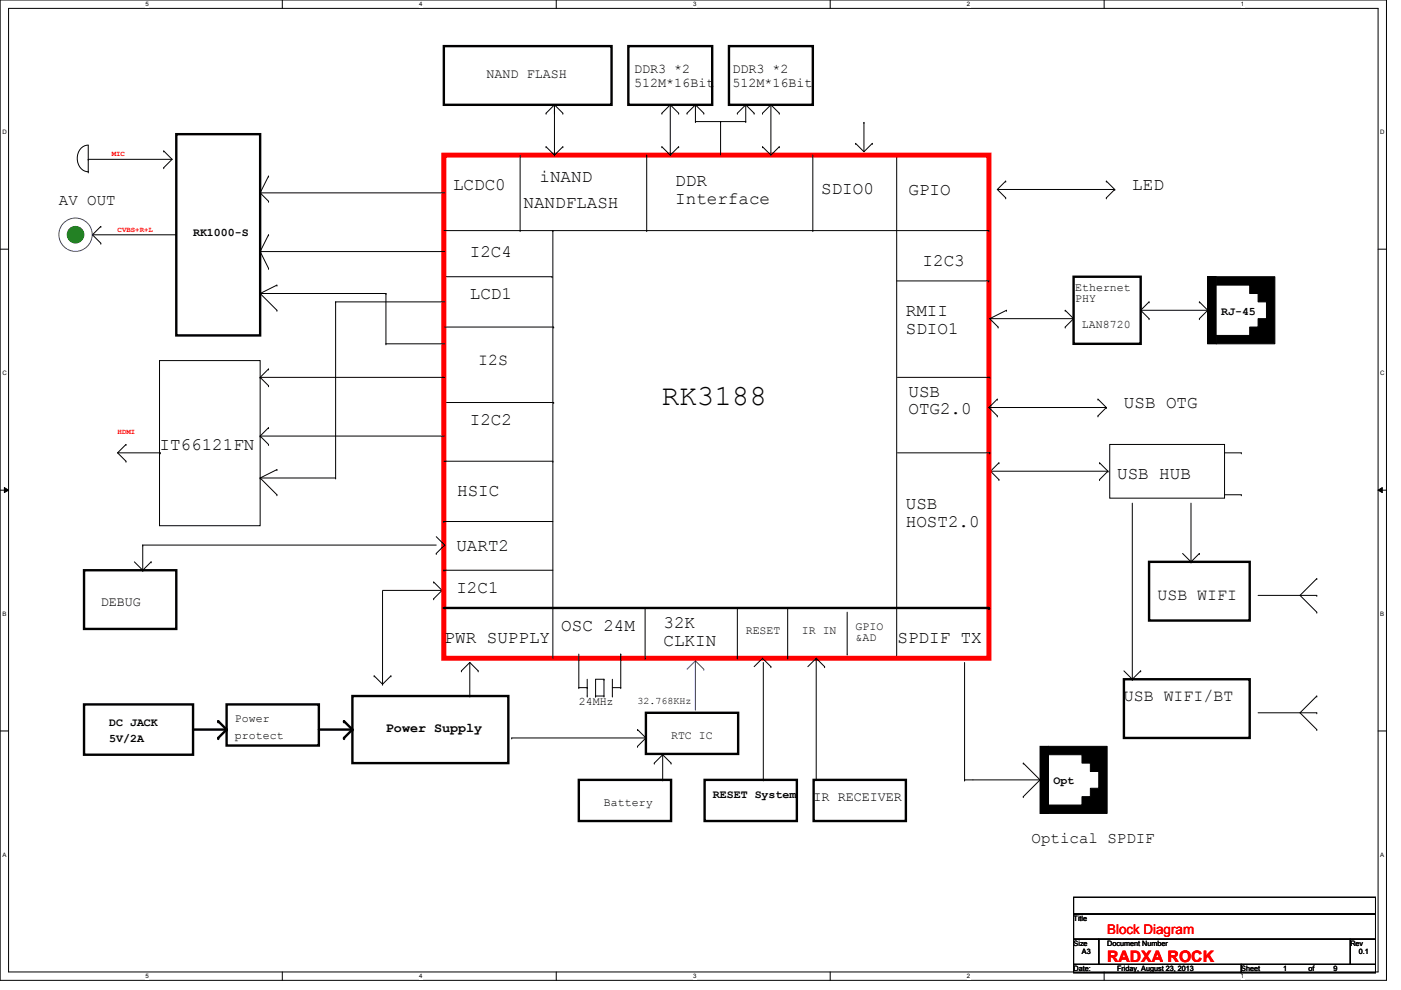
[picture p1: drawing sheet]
<svg xmlns="http://www.w3.org/2000/svg" width="297mm" height="210mm" viewBox="0 0 297 210" stroke-linecap="round" stroke-linejoin="round" font-family="sans-serif">
<path d="M0 0h294v207.9h-294zM1.8 1.8h290.4v204.3h-290.4z" fill="none" stroke="#000" stroke-width=".21"/>
<g fill="#fff">
<path d="M30.8 .2h.7v1.4h-.7z"/>
<path d="M30.8 206.2h.7v1.4h-.7z"/>
</g>
<path d="M59.9 0v1.8M59.9 206.1v1.8" fill="none" stroke="#000" stroke-width=".21"/>
<g fill="#fff">
<path d="M88.9 .2h.6v1.4h-.6z"/>
<path d="M88.9 206.2h.6v1.4h-.6z"/>
</g>
<path d="M117.9 0v1.8M117.9 206.1v1.8" fill="none" stroke="#000" stroke-width=".21"/>
<g fill="#fff">
<path d="M146.9 .2h.7v1.4h-.7z"/>
<path d="M146.9 206.2h.7v1.4h-.7z"/>
</g>
<path d="M176 0v1.8M176 206.1v1.8" fill="none" stroke="#000" stroke-width=".21"/>
<g fill="#fff">
<path d="M205 .2h.7v1.4h-.7z"/>
<path d="M205 206.2h.7v1.4h-.7z"/>
</g>
<path d="M234.1 0v1.8M234.1 206.1v1.8" fill="none" stroke="#000" stroke-width=".21"/>
<g fill="#fff">
<path d="M263.1 .2h.7v1.4h-.7z"/>
<path d="M263.1 206.2h.7v1.4h-.7z"/>
<path d="M.5 27.3h.9v1.4h-.9z"/>
<path d="M292.6 27.3h.9v1.4h-.9z"/>
<path d="M.5 78.4h.9v1.4h-.9z"/>
<path d="M292.6 78.4h.9v1.4h-.9z"/>
</g>
<path d="M0 52.8h1.8M292.2 52.8h1.8" fill="none" stroke="#000" stroke-width=".21"/>
<g fill="#fff">
<path d="M.5 129.5h.8v1.4h-.8z"/>
<path d="M292.6 129.5h.9v1.4h-.9z"/>
</g>
<path d="M0 103.9h1.8M.9 103.4l.9 .5-.9 .5zM292.2 103.9l.9-.5v1zM292.2 103.9h1.8" fill="none" stroke="#000" stroke-width=".21"/>
<path d="M.9 103.4l.9 .5-.9 .5zM292.2 103.9l.9-.5v1z" fill="#000"/>
<g fill="#fff">
<path d="M.5 180.5h.8v1.4h-.8z"/>
<path d="M292.6 180.5h.9v1.4h-.9z"/>
</g>
<g fill="none" stroke="#000" stroke-width=".21">
<path d="M18.7 33.8h.1M18.7 36.4h.1M18.7 36.4a2.91 2.91 0 0 1-2.4-2.6 2.91 2.91 0 0 1 1.8-3h.6v5.6M18.7 33.8h17.8M34.7 35.6h.1M34.7 32h.1M34.7 32l1.8 1.8M36.5 33.8l-1.8 1.8M181.4 30.4h.1M181.4 30.4l1.8 1.8M183.2 26h.1M183.2 26v6.2"/>
<path d="M185 30.4h.1M185 30.4l-1.8 1.8M19.6 49.8l1.8 1.8M19.6 49.8h17.8M21.4 51.6h.1M21.4 48h.1M21.4 48l-1.8 1.8M37.4 49.8h.1M94.3 58.7h22.7M117 58.7h.1M94.3 85.3h23.1M117.4 85.3h.1"/>
<path d="M210 99.9h24.9M210 99.9l1.8 1.8M211.8 98.1h.1M211.8 98.1l-1.8 1.8M233.1 98.1h.1M233.1 98.1l1.8 1.8M234.9 99.9h.1M234.9 99.9l-1.8 1.8M211.8 101.7h.1M233.1 101.7h.1M250.7 117.3l1.8 1.8M252.5 119.1h.1"/>
<path d="M252.5 106.7v12.4M254.3 117.3h.1M254.3 117.3l-1.8 1.8M0 155h1.8M292.2 155h1.8"/>
</g>
<path d="M37.4 28.4h17.8v42.7h-17.8z" fill="none" stroke="#000" stroke-width=".51"/>
<circle cx="16" cy="49.8" r="3.5" fill="none" stroke="#00f" stroke-width=".21"/>
<circle cx="16" cy="49.8" r="1.76" fill="#008000"/>
<circle cx="16" cy="49.8" r="1.76" fill="none" stroke="#008000" stroke-width=".21"/>
<g fill="none" stroke="#000" stroke-width=".21">
<path d="M56.9 37.3h.1M56.9 37.3l-1.7 3.6M110.3 32.9v16M115.8 24h.1M115.8 31.1h.1M115.8 31.1l1.8 1.8M117.6 24h.1M117.6 32.9h.1M117.6 22.2l1.7 1.8M117.6 22.2v10.7M117.6 22.2l-1.8 1.8M119.3 24h.1"/>
<path d="M119.3 31.1h.1M119.3 31.1l-1.7 1.8M137.1 32.9v16M140.3 24h.1M140.3 31.1h.1M140.3 31.1l1.8 1.8M142.1 22.2h.1M142.1 22.2l1.8 1.8M142.1 22.2l-1.8 1.8M142.1 22.2v10.7M143.9 24h.1M143.9 31.1h.1"/>
<path d="M143.9 31.1l-1.8 1.8M145.7 24h.1M147.4 22.2h.1M147.4 25.8h.1M147.4 22.2v3.6M147.4 25.8h10.7M147.4 22.2l1.8 1.8M147.4 22.2l-1.7 1.8M149.2 24h.1M152.8 25.8h.1M152.8 25.8v7.1M156.3 24h.1"/>
<path d="M158.1 22.2h.1M158.1 25.8h.1M158.1 22.2v3.6M158.1 22.2l1.8 1.8M158.1 22.2l-1.8 1.8M159.9 24h.1M161.7 24h.1M161.7 31.1h.1M161.7 31.1l1.7 1.8M163.4 22.2h.1M163.4 22.2l-1.7 1.8M163.4 22.2l1.8 1.8"/>
<path d="M163.4 22.2v10.7M165.2 31.1h.1M165.2 24h.1M165.2 31.1l-1.8 1.8M172.3 32.9v16M190.1 32.9v106.7M213.2 38.4h.1M213.2 38.4l-1.7 1.8M234.6 38.4h.1M234.6 38.4l1.7 1.8M55.2 40.9h.1M55.2 53.3h.1"/>
<path d="M55.2 40.9h39.1M55.2 53.3l1.7 3.6M55.2 53.3h39.1M55.2 40.9l1.7 1.8M56.9 56.9h.1M56.9 49.8h.1M56.9 42.7h.1M56.9 49.8l-1.7 3.5M94.1 48.9h115.6M110.3 48.9h.1M117.2 48.9h.1M117.2 48.9v90.7"/>
<path d="M137.1 48.9h.1M172.3 48.9h.1M190.1 59.6h19.6M209.7 48.9h.1M209.7 59.6h.1M211.5 40.2h24.8M211.5 40.2l1.7 1.8M213.2 42h.1M234.6 42h.1M236.3 40.2h.1M236.3 40.2l-1.7 1.8M256.1 58.7h1.7v14.2h-1.7z"/>
<path d="M257.8 58.7h12.5v14.2h-12.5v-1.8h7.2v-1.8h1.7v-1.7h1.8v-3.6h-1.8v-1.8h-1.7v-1.7h-7.2zM33.8 76.5h21.4v35h-21.4zM55.2 62.2h.1M55.2 62.2l3.5 3.6M55.2 62.2h26.6M56.9 78.2h.1M56.9 78.2l-1.7 1.8M58.7 65.8h.1M58.7 60.5h.1M58.7 60.5l-3.5 1.7M71.2 64h.1M71.2 64h23.1"/>
<path d="M71.2 64v37.3M81.8 72.9h.1M81.8 62.2h.1M81.8 72.9h12.5M81.8 62.2v10.7M94.3 69.3h23.1M117.4 69.3h.1M209.8 67.6h17.8M209.8 67.6l1.8 1.7M211.6 69.3h.1M213.4 65.8h.1M213.4 65.8l-3.6 1.8"/>
<path d="M225.8 69.3h.1M225.8 65.8h.1M225.8 65.8l1.8 1.8M227.6 67.6h.1M227.6 67.6l-1.8 1.7M241.8 65.8l1.8 1.8M241.8 65.8h14.3M243.6 64h.1M243.6 67.6h.1M243.6 64l-1.8 1.8M254.3 67.6h.1M254.3 64h.1"/>
<path d="M254.3 64l1.8 1.8M256.1 65.8h.1M256.1 65.8l-1.8 1.8M24.9 96h9.1M24.9 96l1.8 1.8M26.7 97.8h.1M26.7 94.2h.1M26.7 94.2l-1.8 1.8M34 96h.1M55.2 80h.1M55.2 92.5h.1M55.2 80h39.1"/>
<path d="M55.2 80l1.7 1.8M55.2 92.5l1.7 1.7M55.2 92.5h39.1M56.9 81.8h.1M56.9 94.2h.1M56.9 90.7h.1M56.9 90.7l-1.7 1.8M58.7 99.6h.1M58.7 99.6l-3.5 1.7M94.1 97.8h23.1M117.2 97.8h.1M190.3 96h19.5"/>
<path d="M190.3 80h19.5M209.7 86.4h24.9M209.7 86.4l1.8 1.8M209.8 96h.1M209.8 80h.1M211.5 88.2h.1M211.5 84.6h.1M211.5 84.6l-1.8 1.8M232.8 88.2h.1M232.8 84.6h.1M232.8 84.6l1.8 1.8M234.6 86.4h.1"/>
<path d="M234.6 86.4l-1.8 1.8M235.3 94.2h24.3v11.4h-24.3zM259.6 96h3.6M263.2 96h.1M28.5 119.1l1.8 1.8M30.3 115.6h.1M30.3 115.6h62.2M30.3 115.6v5.3M32 119.1h.1M32 119.1l-1.7 1.8M55.2 101.3h.1M55.2 101.3l3.5 3.6"/>
<path d="M55.2 101.3h16M58.7 104.9h.1M71.2 101.3h.1M92.5 117.3h.1M92.5 113.8l1.8 1.8M94.1 110.6h.1M94.1 110.6h23.1M94.3 115.6h.1M94.3 115.6l-1.8 1.7M240.1 106.7v37.3M259.6 104.9h3.6M263.2 104.9h.1"/>
<path d="M30.3 120.9h.1M81.1 125.2h12.6M81.1 125.3v19.8M91.9 127h.1M91.9 123.4h.1M91.9 123.4l1.8 1.8M93.7 125.2h.1M93.7 125.2l-1.8 1.8M94.1 120.9h.1M94.1 120.9h23.1M122.7 138.7v7.1M131.6 138.7h.1"/>
<path d="M131.6 138.7v7.1M136.8 139.6h.1M136.8 128.9v10.7M156.3 139.6h.1M156.3 128.9v10.7M161.7 139.6h.1M161.7 139.6l1.7 1.8M161.7 139.6l-1.8 1.8M167 139.6h.1M167 128.9v10.7M173.1 139.6h.1M173.1 139.6l-1.8 1.8"/>
<path d="M173.1 139.6v25.6M173.1 139.6l1.7 1.8M179.6 138.7h.1M179.6 129.8v8.9M190.1 139.6h.1M266.7 126.2h12.5M279.2 126.2h.1M279.2 129.8h.1M279.2 122.7h.1M279.2 122.7l-3.6 3.5 3.6 3.6M79.3 143.3h.1M79.3 143.3l1.8 1.8"/>
<path d="M81.1 145.1h.1M82.9 143.3h.1M82.9 143.3l-1.8 1.8M97.8 142.2h.1M99.6 147.6h.1M99.6 140.5l-1.8 1.7M99.6 140.5l1.8 1.7M99.6 140.5v7.1M101.4 142.2h.1M108.5 156.5h.1M108.5 156.5h28.4M122.7 145.8h.1"/>
<path d="M122.7 145.8h1.8M124.5 147.6h.1M124.5 145.8h.1M124.5 144v3.6M126.3 147.6h.1M126.3 147.6h1.8M128.1 147.6h.1M128.1 144h.1M128.1 144v3.6M128.1 144h-1.8v3.6M129.8 147.6h.1M129.8 145.8h1.8"/>
<path d="M129.8 144v3.6M131.6 145.8h.1M135.2 158.2h.1M135.2 154.7h.1M135.2 154.7l1.7 1.8M136.9 156.5l-1.7 1.7M161.8 140.5v24.9M163.4 141.4h.1M174.8 141.4h.1M204.5 140.5v24.9M220.5 158.2h1.8v14.3h-1.8zM222.3 158.2h12.4v14.3h-12.4v-1.8h7.1v-1.8h1.8v-1.8h1.8v-3.5h-1.8v-1.8h-1.8v-1.8h-7.1z"/>
<path d="M238.3 142.2l1.8 1.8M240.1 144h.1M241.8 142.2h.1M241.8 142.2l-1.7 1.8M266.7 151.1h12.5M279.2 147.6h.1M279.2 154.7h.1M279.2 151.1h.1M279.2 147.6l-3.6 3.5 3.6 3.6M138.7 161.8h.1M140.5 165.4h.1M140.5 160l1.8 1.8"/>
<path d="M140.5 160v5.4M140.5 160l-1.8 1.8M142.3 161.8h.1M161.8 165.4h.1M204.5 165.4h.1M204.5 165.4h16M217 161.8h.1M217 168.9h.1M217 161.8l3.5 3.6M220.5 165.4h.1M220.5 165.4l-3.5 3.5M227.6 190.2h64v3.6h-64z"/>
<path d="M227.6 193.8h64v5.3h-64zM227.6 199.1h5.4v5.4h-5.4zM233 199.1h53.3v5.4h-53.3zM286.3 199.1h5.3v5.4h-5.3zM227.6 204.5h35.6v1.7h-35.6zM263.2 204.5h28.4v1.7h-28.4z"/>
</g>
<path d="M147.4 140.1h.1M147.4 140.1l-1.7 1.8M147.4 140.1v10.5M147.4 140.1l1.8 1.8M149.2 141.9h.1" fill="none" stroke="#00f" stroke-width=".21"/>
<g fill="none" stroke="#000" stroke-width=".51">
<path d="M94.1 9.8h35.6v12.4h-35.6zM133.2 9.8h17.8v12.4h-17.8zM154.6 9.8h17.7v12.4h-17.7zM227.6 58.7h14.2v14.2h-14.2zM243.6 119.1h21.4v12.5h-21.4zM17.8 120.9h19.6v12.4h-19.6zM94.1 128.9h115.6M17.8 149.4h23.1v10.6h-23.1zM40.9 154.7h7.1M46.3 152.9l1.7 1.8M48 149.4h19.6v8.7h-19.6zM48 154.7l-1.7 1.8"/>
<path d="M67.6 154.7h7.1M72.9 152.9l1.8 1.8M74.7 147.6h33.1v14.2h-33.1zM74.7 154.7l-1.8 1.8M136.9 151.1h19.6v8.8h-19.6zM238.3 144h26.7v12.5h-26.7zM122.7 165.4h19.6v8.7h-19.6zM149.4 165.4h19.5v8.7h-19.5zM172.5 165.4h19.6v8.7h-19.6z"/>
</g>
<path d="M94.1 32.9h115.6v106.7h-115.6z" fill="none" stroke="#f00" stroke-width="1.1"/>
<g fill="#000">
<circle cx="209.7" cy="128.9" r=".25"/>
<circle cx="46.3" cy="152.9" r=".25"/>
<circle cx="46.3" cy="156.5" r=".25"/>
<circle cx="48" cy="154.7" r=".25"/>
<circle cx="72.9" cy="156.5" r=".25"/>
<circle cx="72.9" cy="152.9" r=".25"/>
<circle cx="74.7" cy="154.7" r=".25"/>
</g>
<g fill="#000">
<path d="M256.1 58.7h1.7v14.2h-1.7z" fill-rule="evenodd"/>
<path d="M257.8 58.7h12.5v14.2h-12.5v-1.8h7.2v-1.8h1.7v-1.7h1.8v-3.6h-1.8v-1.8h-1.7v-1.7h-7.2z" fill-rule="evenodd"/>
<path d="M220.5 158.2h1.8v14.3h-1.8z" fill-rule="evenodd"/>
<path d="M222.3 158.2h12.4v14.3h-12.4v-1.8h7.1v-1.8h1.8v-1.8h1.8v-3.5h-1.8v-1.8h-1.8v-1.8h-7.1z" fill-rule="evenodd"/>
</g>
<text font-size="6.2" x="140.3" y="85.8">RK3188</text>
<g font-size="3.7">
<text x="96.1" y="40.3">LCDC0</text>
<text x="114.4" y="38.6">iNAND</text>
<text x="143.2" y="39.5">DDR</text>
<text x="174.1" y="41.2">SDIO0</text>
<text x="192.6" y="41.4">GPIO</text>
<text x="240.1" y="40.3">LED</text>
<text x="111" y="44.1">NANDFLASH</text>
<text x="143.2" y="43.2">Interface</text>
<text x="99.6" y="54.6">I2C4</text>
<text x="195.6" y="56.3">I2C3</text>
<text x="99.6" y="63.5">LCD1</text>
<text x="192.1" y="67">RMII</text>
<text x="192.1" y="70.7">SDIO1</text>
<text x="192.6" y="84.1">USB</text>
<text x="192.6" y="87.8">OTG2.0</text>
<text x="238.3" y="86.6">USB OTG</text>
<text x="33.8" y="95.5">IT66121FN</text>
<text x="99.6" y="90.1">I2C2</text>
<text x="236.9" y="101.5">USB HUB</text>
<text x="96.9" y="105.2">HSIC</text>
<text x="192.1" y="107.9">USB</text>
<text x="192.1" y="111.6">HOST2.0</text>
<text x="96.8" y="116.8">UART2</text>
<text x="96.8" y="125.7">I2C1</text>
<text x="94.3" y="136.4">PWR SUPPLY</text>
<text x="119" y="133.7">OSC 24M</text>
<text x="140.7" y="133.1">32K</text>
<text x="140.7" y="136.9">CLKIN</text>
<text x="190.3" y="136.4">SPDIF TX</text>
</g>
<g font-size="3.5">
<text x="101.4" y="77.4">I2S</text>
<text x="245.4" y="127.2">USB WIFI</text>
<text x="238.3" y="148.5">USB WIFI/BT</text>
</g>
<g font-size="3.3">
<text x="12.5" y="43.6">AV OUT</text>
<text x="218.7" y="178.7">Optical SPDIF</text>
</g>
<text font-size="3.3" fill="#f00" x="234.7" y="204">RADXA ROCK</text>
<g font-size="2.8">
<text x="103.2" y="16.5">NAND FLASH</text>
<text x="134.4" y="15.6">DDR3 *2</text>
<text x="155.3" y="15.6">DDR3 *2</text>
<text x="134.4" y="18.4">512M*16Bit</text>
<text x="155.3" y="18.4">512M*16Bit</text>
<text x="21.4" y="128.5">DEBUG</text>
<text x="81.8" y="155.3">Power Supply</text>
<text x="172.5" y="169.9">IR RECEIVER</text>
</g>
<text font-size="2.8" fill="#f00" x="234.7" y="198.1">Block Diagram</text>
<g font-size="2.5">
<text x="40.9" y="50">RK1000-S</text>
<text x="228" y="61.7">Ethernet</text>
<text x="228" y="64.1">PHY</text>
<text x="229.4" y="69.5">LAN8720</text>
<text x="258.9" y="66.7">RJ-45</text>
<text x="158.1" y="134.4">RESET</text>
<text x="170" y="134.4">IR IN</text>
<text x="181.4" y="133.5">GPIO</text>
<text x="181.4" y="136">&amp;AD</text>
<text x="122.7" y="149.5">24MHz</text>
<text x="23.2" y="153.8">DC JACK</text>
<text x="49.8" y="153.1">Power</text>
<text x="23.2" y="157.4">5V/2A</text>
<text x="49.8" y="156.6">protect</text>
<text x="142.3" y="156.6">RTC IC</text>
<text x="223.3" y="166.3">Opt</text>
<text x="128.1" y="170.9">Battery</text>
<text x="151.2" y="169.1">RESET System</text>
</g>
<text font-size="2.1" x="135.2" y="149.2">32.768KHz</text>
<g font-size="1.6" fill="#f00">
<text x="23.7" y="33.1">MIC</text>
<text x="24.9" y="49.3">CVBS+R+L</text>
<text x="24.9" y="91.9">HDMI</text>
</g>
<g font-size="1.6">
<text x="227.6" y="195.2">Title</text>
<text x="227.6" y="200.6">Size</text>
<text x="229.4" y="202.4">A3</text>
<text x="234.7" y="200.6">Document Number</text>
<text x="286.3" y="200.6">Rev</text>
<text x="288.1" y="202.4">0.1</text>
<text x="227.6" y="205.9">Date:</text>
<text x="236.9" y="205.9">Friday, August 23, 2013</text>
<text x="263.2" y="205.9">Sheet</text>
<text x="272.1" y="205.9">1</text>
<text x="277.4" y="205.9">of</text>
<text x="282.7" y="205.9">9</text>
</g>
<g font-size="1.3">
<text x="30.8" y="1.3">5</text>
<text x="88.9" y="1.3">4</text>
<text x="146.9" y="1.3">3</text>
<text x="205" y="1.3">2</text>
<text x="263.1" y="1.3">1</text>
<text x=".5" y="28.4">D</text>
<text x="292.6" y="28.4">D</text>
<text x=".5" y="79.5">C</text>
<text x="292.6" y="79.5">C</text>
<text x=".5" y="130.6">B</text>
<text x="292.6" y="130.6">B</text>
<text x=".5" y="181.7">A</text>
<text x="292.6" y="181.7">A</text>
<text x="30.8" y="207.4">5</text>
<text x="88.9" y="207.4">4</text>
<text x="146.9" y="207.4">3</text>
<text x="205" y="207.4">2</text>
<text x="263.1" y="207.4">1</text>
</g>
</svg>
